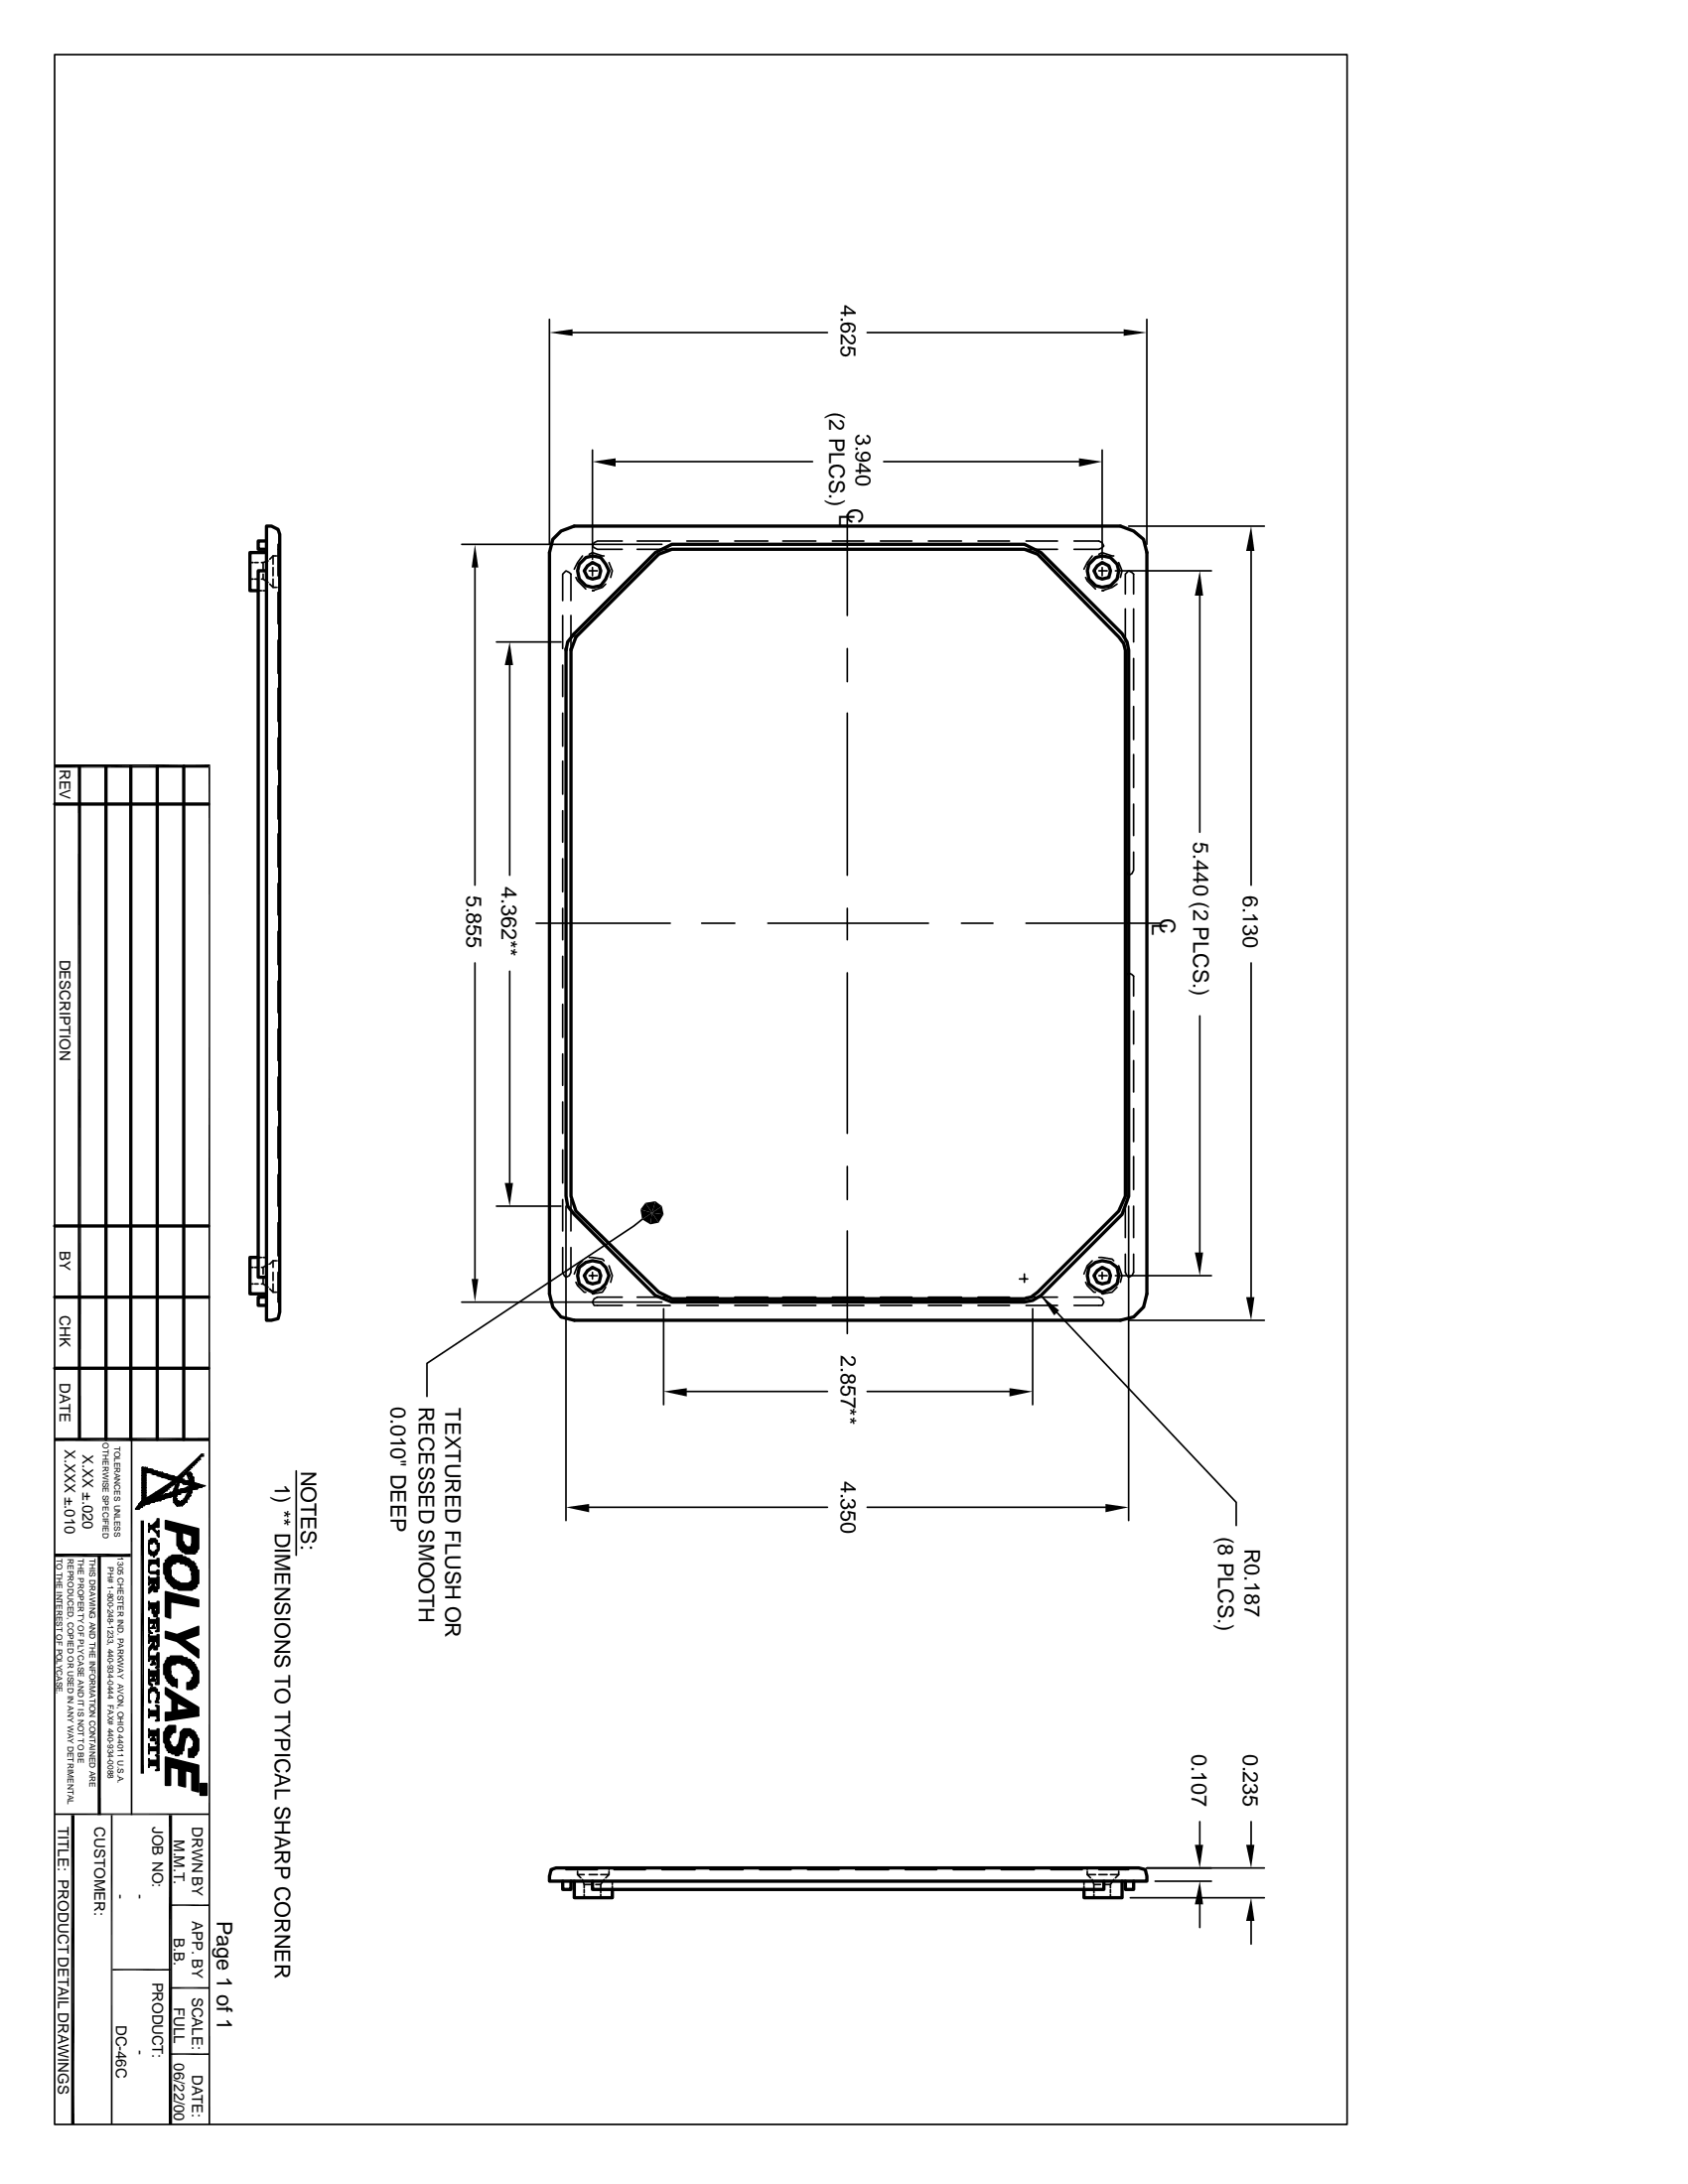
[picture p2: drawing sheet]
<svg xmlns="http://www.w3.org/2000/svg" width="216mm" height="279mm" viewBox="0 0 216 279" stroke-linecap="round" stroke-linejoin="round" font-family="sans-serif">
<g fill="none" stroke="#000" stroke-width=".21">
<path d="M7 7h165.3v264.8h-165.3zM70.3 40.9v28.7M73.2 42.5h32.6M75.8 57.6v13.9M78.7 59.1h25.2M110.9 42.5h32.8M113 59.1h25M141 57.6v13.9M146.7 40.9v28.7M32 72h.4M32 74.1h.4M32.6 72h.4"/>
<path d="M32.6 74.1h.4M33 75.6h.4M33.4 74.1h.3l.6 .4M33.7 72v.8M33.7 73.4v.7M33.7 75.6h.4M34.3 71.8l-.9 .2M34.5 74.7l.4 .4h.4M34.9 71.1v1.1M34.9 72.6v1.1M34.9 74.1v1M35.3 71.1h-.4l-.4 .4"/>
<path d="M35.6 70.3h.2M35.6 71.1h.2M35.6 75.1h.2M35.6 75.8v4M35.8 69.6h-.2v4.1M59.1 69.6h25.6M60.7 72.6v40.6M72 76.8v-3.4l.4-.4 .6 .4v3.4M72 78.7v4.3M73 78.7v4.3M73.7 73.9l.2 .4 1 1.1M74.5 71.1l-.6 .9-.5 .8"/>
<path d="M75.4 70.9l.4-.2 1.5 .4M75.4 73h1M75.8 72.6v1.1M77.5 74.7l-.5 .4-1.2 .5h.2M77.9 72l.4 1-.2 .9M79.6 69.2h-3.2l-.4 .2-.2 .4 .6 .5h3.2M81.5 69.2h4.2M81.5 70.3h4.2M87.8 69.2h4.1M87.8 70.3h4.1M94 69.2h4.2M94 70.3h4.2"/>
<path d="M100.1 69.2h4.3M100.1 70.3h4.3M106.5 69.2h4M106.5 70.3h4M108.4 65.8v12.9M112.6 69.2h4M112.6 70.3h4M118.7 69.2h4.3M118.7 70.3h4.3M125.1 69.2h4M125.1 70.3h4M131.2 69.2h4.1"/>
<path d="M131.2 70.3h4.1M137.4 69.2h3.1l.5 .2 .2 .4-.7 .5h-3.1M138.9 73.9l.2 .4 1 1.1M139.7 71.1l-.6 .9-.5 .8M140.5 70.9l.5-.2 1.5 .4M140.5 73h1.1M141 72.6v1.1M142.7 73h12.2M142.9 74.7l-.7 .4-1.2 .5h.2M143.1 72l.4 1-.2 .9M143.9 76v-2.6l.5-.4 .6 .4v2.6M143.9 77.9v4.2"/>
<path d="M144.4 67.3h17.3M145 77.9v4.2M153.5 76.2v30.3M160 70.5v42.7M26.8 97.8v174M35.6 81.9v4.2M35.6 88.1v4.2M35.6 94.4v4M63.5 82.1h8.3M65.2 85.1v26.9M72 85.1v4M72 91.2v4.3"/>
<path d="M72 97.4v4.2M73 85.1v4M73 91.2v4.3M73 97.4v4.2M108.4 83v4.2M108.4 91.2v20.8M143.9 84.2v4.1M143.9 90.4v4.2M143.9 96.5v4.3M145 84.2v4.1M145 90.4v4.2M145 96.5v4.3"/>
<path d="M35.6 100.5v4.3M35.6 106.7v4.2M35.6 113v4.1M35.6 119.2v4.2M68.6 118.1h17.1M72 103.7v4M72 109.9v4.2M72 116.2v4M73 103.7v4M73 109.9v4.2M73 116.2v4M89.7 118.1h4.3"/>
<path d="M98.2 118.1h20.5M108.4 116.2v4M123 118.1h4M131.2 118.1h17.2M143.9 109v2.3l.5 .7 .4-.2 .2-.5v-2.3M143.9 102.9v4M145 102.9v4M35.6 125.5v4M35.6 131.7v4M35.6 137.8v4.2M60.7 123.2v40.4M65.2 124.2v27.1"/>
<path d="M72 122.3v4.1M72 128.5v4.2M72 134.8v4.1M73 122.3v4.1M73 128.5v4.2M73 134.8v4.1M108.4 124.5v20.5M143.9 127.4v-2.5l.5-.4 .6 .4v2.5M143.9 129.3v4.3M143.9 135.7v4M145 129.3v4.3M145 135.7v4"/>
<path d="M153.5 130v30.2M160 123.2v42.7M35.6 144.1v4.1M35.6 150.3v4M35.6 156.4v4.3M63.5 154.3h8.3M72 159.6v3.2l.4 .6 .4-.2 .2-.4v-3.2M72 141v4M72 147.1v4.2M72 153.5v4M72.4 154.3v40.2M73 141v4"/>
<path d="M73 147.1v4.2M73 153.5v4M82.1 156l-1 .8-26.5 17.6v4.2M108.4 149.2v4.3M108.4 157.5v13.1M143.9 141.8v4.2M143.9 148v4.2M143.9 154.3v4M144.4 154.3v40.2M145 141.8v4.2M145 148v4.2M145 154.3v4"/>
<path d="M32 162.1h.4M32 164.3h.4M32.6 162.1h.4M32.6 164.3h.4M33 160.9h.4M33.4 164.3h.3l.6 .4M33.7 162.1v.9M33.7 163.4v.9M33.7 160.9h.4M34.3 161.7l-.6 .4h-.3M34.5 164.9l.4 .4h.4M34.9 161.3v.8"/>
<path d="M34.9 162.8v1M34.9 164.3v1M35.3 161.3h-.4l-.4 .4M35.6 162.8v3.8h.2M35.6 161.3h.2M35.6 165.3h.2M35.6 166.2h.2M59.1 166.6h25.6M73.7 164l.2 .5 .8 .8h.2M74.5 161.3l-.6 .6-.5 1.1M75.4 160.9l1.6 .2 .3 .2M75.4 163.2h1"/>
<path d="M75.8 162.8v.8M77.5 164.7l-.5 .6-1.2 .2h.2M77.9 161.9l.4 1.3-.2 .8M79.6 165.9h-3.2l-.4 .3-.2 .4 .2 .4h3.6M81.5 167h4.2M81.5 165.9h4.2M84.9 167.4v12.3M87.8 167h4.1M87.8 165.9h4.1M87.8 178h18M94 167h4.2M94 165.9h4.2"/>
<path d="M100.1 167h4.3M100.1 165.9h4.3M106.5 167h4M106.5 165.9h4M110.9 178h18.2M112.6 167h4M112.6 165.9h4M118.7 167h4.3M118.7 165.9h4.3M125.1 167h4M125.1 165.9h4M130.4 163.6h1"/>
<path d="M131 163v1M131.2 167h4.1M131.2 165.9h4.1M132.1 167.4v12.3M133.1 165.7l25 26.5v3M137.4 165.9h3.1l.5 .3 .2 .4-.2 .4h-3.6M138.9 164l.2 .5 .8 .8h.2M139.7 161.3l-.6 .6-.5 1.1M140.5 160.9l1.7 .2 .3 .2M140.5 163.2h1.1M141 162.8v.8M142.7 163.2h12.2"/>
<path d="M142.9 164.7l-.7 .6-1.2 .2h.2M143.1 161.9l.4 1.3-.2 .8M143.9 160.4v2.4l.5 .6 .4-.2 .2-.4v-2.4M144.4 168.9h17.3M16.8 184.1v48.1M17.6 192.8l.2 .2zM17.8 192.6l.2 .2-.2-.2v.2M18 192.2l.4 .4zM18 192.4l.2 .2zM18.2 192l.4 .4zM18.2 188.4l.4 .4zM18.2 188.8l.4 .4z"/>
<path d="M18.2 189.4l.4 .5zM18.2 189.9l.4 .4zM18.2 190.5l.4 .4zM18.2 190.9l.4 .4zM18.2 191.3l.4 .5zM18.2 191.8l.2 .2zM18.2 188.2l.4-.5zM18.2 187.7h.2l-.2 .3 .4 .4-.4-.2 .4 .4M18.2 188.6l.4 .4-.4 .4M18.2 192.2l.4 .2M18.2 192h.2l-.6 .4 .4 .4M18.2 187.7l4.4 1.3"/>
<path d="M18.2 187.7v4.3M18.4 192l.4 .4zM18.4 187.7l.6 .7M18.6 188.6l-.4 .4 .4 .4-.4-.2 .4 .5M18.6 189.7l-.4 .4 .4 .4-.4-.2 .4 .4M18.6 188.2l3.6 1.2-3.6 2.4M18.6 191.8l-.4 .2-.8 1M18.6 187.7l.7 .7M18.6 191.8l-1 1M18.6 189.2l-.4 .5 .4 .4-.4 .4M18.6 190.3l-.4 .4 .4 .4-.4 .5 .4 .2M18.6 190.7l-.4 .4 .4 .5-.4 .4"/>
<path d="M18.6 188.4l-.4 .4 .4-.2M18.6 188.8l-.4 .4M18.6 189.4l-.4 .5 .4-.2M18.6 189.9l-.4 .4M18.6 190.5l-.4 .4 .4-.2M18.6 190.9l-.4 .4M18.6 191.3l-.4 .5M18.6 188.2v3.6M18.6 192.4l-1.2 .6M18.8 191.6l-1.2 1.4M18.8 187.7l-.6 .7M19 188l-.8 .6 .6-.6 .7 .4 .2-.2"/>
<path d="M19 188l.7 .6M19 188l-.2 .2M19 188.4l.5-.2-.2 .2M19.3 191.3l.6 .7-.6-.4 .4 .6-.7-.6 .5 .6-.7-.4 .5 .4-.5-.4h-.2M19.3 188l-.5 .4-.6-.7 .4 .5M19.3 188l.6 .6M19.3 188l-.3 .4M19.5 188l.6 .6 .2-.2M19.5 188.6l.4-.4-.2 .4M19.7 188.2l.6 .6-.4-.6 .6 .6M19.7 188.2l-.4 .2M19.9 191.6l-.2-.5 .8 .9 .5-.7-.7 .7"/>
<path d="M19.9 188.6l.2-.2 .6 .6M19.9 190.9l.4 .4M19.9 191.1l.4 .2M19.9 191.1l.2 .5M19.9 191.1l-1.5 1.5M20.1 191.6l.2 .4-.8-.7 .6 .7-.6-.7-1.7 1.7h-.4M20.1 191.6l-.6 .6M20.1 188.2l-.4 .4M20.3 191.3l-.2-.4 .9 .9M20.3 188.4l.7 .6M20.3 188.4l-.4 .2M20.5 188.4l.7 .6"/>
<path d="M20.5 191.1l-.2-.2-1.7 1.5M20.5 188.4l-.4 .4M20.5 188.4l-.2 .4 .4-.4M20.7 190.5l.5 .2-.2-.2M20.7 190.5l.3 .4-.5-.2 .2 .2M20.7 191.3l.5 .3-.2-.3 .4 .3M20.7 191.3l.3 .5M20.7 191.8l-.2-.5-.8 .9M20.7 190.5l-1.9 1.9M20.7 191.3l-.6 .7M20.7 188.4l.9 .8M20.7 188.4l-.2 .4"/>
<path d="M21 191.8l.8-.9 .8 .9M21 190.3l.4 .4M21.2 189l.4-.2-.2 .2 .4-.2-.2 .4 .4-.4-.2 .4 .4-.2-.2 .2 .4-.2-.2 .4 .4-.4v.2M21.2 191.1l.4 .5M21.2 190.1l.4 .4M21.2 191.1l.2 .5M21.2 191.1l-.7 .7-.2-.2 .4 .2M21.2 188.6l.6 .6M21.2 188.6l-.5 .2 .3-.2-.5 .2M21.2 188.6l-.2 .4M21.4 190.5l-.2-.2-2.2 2.1-.4-.6 .4 .4M21.4 191.1l.4 .5 .4-.7-.6 .7"/>
<path d="M21.4 191.1l-.7 .7M21.4 190.1l.2 .2M21.4 191.1l.2 .5M21.4 188.6l.8 .8M21.4 188.6l-.4 .4M21.4 188.6l-.2 .4M21.4 188.8l-.2 .2M21.8 189.9l.2 .2zM21.8 190.1l-.2-.2 .2 .4-.2-.2-2.3 2.1M21.8 189.7l.2 .2M21.8 191.3l-.2-.2 .4 .2M21.8 191.1l.2 .2"/>
<path d="M21.8 188.8l.6 .6M22 188.8l.4 .4-.2-.4M22 190.9l-.6 .7M22 190.9l.2 .2v-.2M22 190.9l.2 .4M22.2 190.7l.2 .2zM22.2 189.4l.2 .3zM22.2 191.1l.2 .2zM22.2 191.3h.2l-.2 .3 1.1 1-.4-.4-.5 .2 .2 .2 .7-.6M22.2 192l.9 .6-.9-.8 1.1 .8 .6-.6M22.2 189l.4 .2-.2-.2M22.2 191.3h.4"/>
<path d="M22.2 190.9h.2M22.2 191.3l-3.6 1.1M22.2 191.3l.2 .9M22.2 190.9l-2.3 .7M22.4 190.3l.2 .2zM22.4 192.2l.2 .4h.3M22.4 189.9l-.4-.2 .2 .2-.2-.2-1.7 1.6M22.4 190.1l-.2 .8M22.4 189.4l-1.7 1.7-.4-.4M22.4 189.4v-.2l.2 .2M22.4 189.4h.2M22.6 189.9v.2h-.2l.2 .2-.2-.2"/>
<path d="M22.6 190.1l-.2 .4 .2 .2-.4-.2M22.6 189.4h-.2l.2 .3M22.6 190.7l.5 .4-.5-.4 .3 .4-.5-.2 .2 .2-.4-.2M22.6 189h.3l-.5 .4 .2-.2M22.6 189l3.2-2.9-2.7 3.1M22.6 190.3l-.4 .4M22.6 190.5l-.4 .4M22.6 189l.9 .9 .4-.5M22.6 190.7l-.6 .6M22.6 189.4l-2.7 2.2M22.6 189.4l-.6 .7M22.6 189.2l.5 .5"/>
<path d="M22.6 189.2l.3 .5M22.6 189.4l2.2 .7-2.2 .6M22.9 192l-.5 .4 .2-.4-.2 .2M22.9 189.7v.2h-.3l.3 .2M22.9 189.2l-.3 .2 .5-.2-.2 .2M22.9 189.7l-.5 .4M22.9 189.9l-.5 .4M22.9 190.7l-.7 .6M22.9 189.7l-.3 1M23.1 190.5l.4 .4-.2-.4 .4 .4-.2-.4M23.1 188.8l.2 .2-.2-.2h.2v-.2l.2 .2-.2-.2-.4 .4v.2M23.1 189h-.2l.2 .2"/>
<path d="M23.1 192.2l.4 .2M23.1 189.2l.6 .7M23.1 189.2l1.2 .5M23.3 189.7l.4-.3-.4 .3 .2-.3 .6 .5 .2-.2M23.3 192l.4 .2M23.3 192l.2 .4M23.3 192.2l.2 .2M23.3 189.2l.6 .7M23.5 192l.2 .2zM23.5 188.4l.2 .2zM23.5 190.5l-.6 .6 .4-.6-.9 .8-.2 .5 .2-.2-.2 .4 .4-.2-.4 .4 .7 .4M23.5 189.2l-.4 .5 .2-.5-.4 .5"/>
<path d="M23.5 191.8l.4 .4M23.5 189.7l.2-.3 .6 .7M23.5 190.5l.4 .2M23.5 188.6h.2M23.5 192.4l-.6 .2M23.7 191.8l.2 .2zM23.7 188.2l.2 .2zM23.7 190.5l-.6 .4-.2-.2 .4 .2-.2-.2M23.7 191.6l.2 .2M23.7 189.9l.4-.5 .9 1.1M23.7 190.5l.4 .2M23.7 190.5l.2 .2"/>
<path d="M23.7 188.4h.2M23.9 191.3l.2 .3zM23.9 191.6l.2 .2zM23.9 188l.2 .2zM23.9 189.4l1.1 1.1M23.9 190.3l.4 .4M23.9 190.3l.2 .4M23.9 189.4l-.2 .5M23.9 190.3l-.6 .6M23.9 188.2h.2M24.1 190.9l.2 .2zM24.1 190.7l-1.7 .4v.5l.2 .4 .5 .2 .2-.2"/>
<path d="M24.1 190.7l.5 .2-.3-.2h.3M24.1 187.7l.2 .3h-.2M24.1 188.6l.7 .4-.5 .4 .5-.2zM24.1 188.8l.5-.2-.5 .2 .2-.4-.4 .2 .9 .8-.5-.2M24.1 190.7l-.6 1.3h-.2M24.1 190.7h.2M24.1 191.6l-1 1M24.1 190.3l.5 .4M24.1 190.3l.2 .4M24.1 189.7l-.2 .2M24.1 190.3l-.6 .6M24.1 188.4l.5 .4"/>
<path d="M24.3 187.5l.3 .2v-.2l-1.7 1.7M24.3 188.4l.3 .2-.3 .4 .3-.2-.3 .4 .3-.2M24.3 188.4l.5 1.3h-.2l.2-.3-.5 .3M24.3 188.4l-.4 .2 .4 1.1M24.3 190.3l.5 .2M24.3 190.3l.3 .2M24.3 189.7l-.4 .2M24.3 190.3l-.6 .6M24.3 187.7h.3M24.3 189.7h.3M24.6 190.7l-.5 .4 .2 .2-.2-.2 .2 .2-1.4 1.3 1.4-1.5M24.6 189.7l.6 .6-.9-.6 .9 .8 .4-.4-.4 .2"/>
<path d="M24.6 190.1l.4-.2-.9 .8M24.6 190.5l.6-.6-.9 .8M24.6 189.7l-.3-.3 .5 .3M24.6 190.5l-.5 .4M24.6 190.9l-.7 .7M24.6 190.3l.2 .2M24.6 189.7l-.5 .4M24.6 189.7l-.3 .4M24.6 190.5l-1.1 1.9M24.8 189.9l.6 .4-.4-.4M24.8 189.7l-.2 .4-.7 .6M24.8 190.5l.6-.6-.4 .6"/>
<path d="M24.8 189.7l1.2 .4-1.4 .4M24.8 189.7l-.5 .4M25 187.1l-1.9 2.1M25.2 189.9l.4 .4-.2-.4M25.2 186.9v.2h-.2v.2h-.2v.2l-.2-.2M25.2 186.7l.2 .2M25.4 190.3l.4-.2-.2 .2M25.4 186.5l.2 .2h-.2M25.6 190.1l.2 .2M25.8 190.1h.4M25.8 186.1h.2M26 186.3h-.4v.2"/>
<path d="M37.9 188.2v10.8M75.4 192.8h30.4M110.9 192.8h30.5M7 232.1h19.7M14.3 232.2v39.6M72.4 239v.2h4M73 239v.2M73.9 239.4v.4l.4 .4M73.9 239.8h.8M73.9 239v.2M75.4 239.8h1M76.8 239.8h1.1"/>
<path d="M77.9 239.4v.4l-.4 .4M77.9 239v.2M78.5 239.2h4M84.7 239.2h4.2M90.8 239.2h4.2M97.2 239.2h4M103.3 239.2h4M109.4 239.2h4.3M115.8 239.2h4M121.9 239.2h4M128.1 239.2h4.2M134.4 239.2h4"/>
<path d="M139.1 239.4v.4l.4 .4M139.1 239.8h1M139.1 239v.2M140.5 239.8h1.1M142 239.8h1.1M143.1 239.4v.4l-.4 .4M143.1 239v.2M143.9 239v.2M144.4 239v.2h-3.9M146.7 239h15M153.5 233v3M160 233v3"/>
<path d="M14.4 252h7.4M21.8 243.7h4.9M21.8 254.3h4.9M74.5 240.5l.2 .6v.4M74.7 241.1h.9M74.7 241.7v.4M74.7 242.4v.4M76.2 241.1h.6M76.8 241.7v.4M76.8 242.4v.4M77.3 240.5l-.5 .6v.4M78.3 240.7v.4"/>
<path d="M78.3 241.3v.4M138.6 240.7v.4M138.6 241.3v.4M139.7 240.5l.2 .6v.4M139.9 241.1h.9M139.9 241.7v.4M139.9 242.4v.4M141.4 241.1h.6M142 241.7v.4M142 242.4v.4M142.5 240.5l-.5 .6v.4M144.6 242.8h17.1"/>
<path d="M147.7 240.7h7.2M153.5 243.6v3M160 245.7v3M21.8 262.8h4.9"/>
</g>
<g fill="none" stroke="#000" stroke-width=".42">
<path d="M34.1 67.3h.6l.9 .4 .2 .7v99.4l-.2 .9-.9 .2h-.6zM34.1 69.2h-1.1v1.1h1.1M34.1 70.7h-2.1v4.9h1M34.1 73h-1.1v90.4h1.1M70.7 69l1.1-1.1 1.7-.6h69.8l1.7 .6 1.3 1.1 .4 1.7v94.8l-.4 1.7-1.3 1.3-1.7 .4h-69.8l-1.7-.4-1.1-1.3-.4-1.7v-94.8zM74.1 72.2l.8-.9 .9-.2 1 .2 .7 .9 .4 .8-.4 1.1-.7 .8-1 .2-.9-.2-.8-.8-.2-1.1zM75.1 72.4l.7-.4 .8 .4 .2 .6-.2 .9-.8 .2-.7-.2-.4-.9zM140.3 72.4l.7-.4 .8 .4 .2 .6-.2 .9-.8 .2-.7-.2-.4-.9zM7 98h19.9M10.2 98v86.1M13.6 98v86.1M16.7 98v86.1"/>
<path d="M20.1 98v86.1M23.5 98v86.1M73 83v70l.7 1.9 10.5 10.4 1.7 .9h45.1l.9-.3 .8-.6 10.4-10.4 .8-1.9v-69.8l-.2-.9-.6-.8-10.4-10.6-1.7-.6h-45.1l-1.7 .6-10.5 10.6-.7 1.7M73.2 81.3l10.6-10.6 2.1-1.1h45.1l2.1 1.1 10.4 10.4 .7 1 .2 1.1v69.8l-.9 2.4-10.4 10.3-1 .7-1.1 .2h-45.1l-2.1-.9-10.3-10.3-.9-1.1-.2-1.3v-70M73.5 81.1l-.9 1-.2 1.1M7 102.9h19.7M7 156.8h19.7M7 165.9h19.7M7 175h19.7M33 160.9h-1v4.6h2.1M34.1 165.9h-1.1v1.1h1.1M74.1 162.1a2.12 2.12 0 0 1 2.3-.7 2.12 2.12 0 0 1 1.5 1.8l-.4 1-.7 .7-1 .4-.9-.4-.8-.7-.2-1z"/>
<path d="M75.1 162.6l.7-.5 .8 .5 .2 .6-.2 .8-.8 .2-.7-.2-.4-.8zM139.3 162.1a2.33 2.33 0 0 1 3.6 0l.2 1.1-.2 1-.9 .7-1 .4-.9-.4-.8-.7-.2-1zM140.3 162.6l.7-.5 .8 .5 .2 .6-.2 .8-.8 .2-.7-.2-.4-.8zM7 184.1h19.7M7 199h9.7M12.7 199v33.2M18.2 194.5v32.4M9.3 232.2v39.6M21.8 232.2v39.6M70.5 239.2l.6-.2h74.5l.9 .2 .2 .8v.7h-76.4v-.7zM72 240.7v1h1v-1M73.5 240.7v2.1h4.8v-1.1"/>
<path d="M75.8 240.7v1h65.4v-1M143.5 240.7v2.1h-4.9v-1.1M143.9 240.7v1h1.1v-1"/>
<circle cx="141.1" cy="73.1" r="2.03"/>
</g>
<g fill="#000">
<path d="M70.3 42.5l2.9-.4v.9zM75.8 59.1l2.9-.5v1.1zM138 58.6l3 .5-3 .6zM143.7 42.1l3 .4-3 .5zM60.7 69.6l.5 3h-.9zM153.5 73l.4 3.2h-1.1zM160 67.3l.4 3.2h-1zM65.2 82.1l.4 3h-1zM64.6 151.3h1l-.4 3zM81.9 154.7l1.5 .5-1.3 .8zM82.1 156l1.3-.8-.2 1.4zM82.5 153.9l.9 1.3-1.5-.5z"/>
<path d="M83.4 155.2l.8 1.2-1 .2zM82.5 153.9l1.3-.2-.4 1.5zM83.4 155.2l1.5 .2-.7 1zM83.8 153.7l.9 .6-1.3 .9zM83.4 155.2l1.3-.9 .2 1.1zM60.3 163.6h.9l-.5 3zM84.9 178l2.9-.4v1zM129.1 177.6l3 .4-3 .6zM133.1 165.7l2.4 1.9-.7 .7zM152.8 160.2h1.1l-.4 3zM159.4 165.9h1l-.4 3zM72.4 192.8l3-.4v1.1z"/>
<path d="M141.4 192.4l3 .4-3 .7zM152.8 236h1.1l-.4 3zM159.4 236h1l-.4 3zM153.5 240.7l.4 2.9h-1.1zM160 242.8l.4 2.9h-1z"/>
</g>
<g fill="#000" stroke="#000" stroke-width=".21">
<path d="M19 194.9v.3h.5l.6-.7v-.2h.2v1.1h-.2v-.2l-.4 .4h-.4l-.3 .2v.2z" fill-rule="evenodd"/>
<path d="M19.5 195.6h.2l.4 .4 .2-.2v.8l-.2-.2v-.2z" fill-rule="evenodd"/>
<path d="M19.3 196.8h.6v.3h.2v.4h.2v.4h-.2v-.4h-.2v-.2h-.4v.2h-.5v.4v-.8h.3z" fill-rule="evenodd"/>
<path d="M19 197.5v.8h.3v.2h.6v-.2h.2v-.2h.2v-.6v.8l-.4 .7h-.2v.2v-.2h-.4v-.2h-.3z" fill-rule="evenodd"/>
<path d="M23.3 196v1.3h.2v.2l.4 .4h.4l.3-.2v-.2l.2 1.3h-1.1l-.2-.3h-.2z" fill-rule="evenodd"/>
<path d="M21.4 199.4h.2v-.2h.2l.2-.2h1.3v.2h.4l.2 .2h.2l.5 .4h.2l-.2 1.7v-.6h-.3v-.5h-.2v-.2h-.4v-.2h-.6v-.2h-.7v.2h-.4v.2l-.2 .2v2.2h-.2v-.2h-.2v-.3l-.2-.2v-.4l-.2-.2v-1.3h.2v-.4h.2z" fill-rule="evenodd"/>
<path d="M21.2 194.5l4.2 1.1v2.5l-.2 .2v.2h-.2v.3h-.2l-.2-1.3v-1.1l-1.3-.4v2.3h-.2v-.2h-.2v-.2l-.3-.2v-1.7l-1.4-.4z" fill-rule="evenodd"/>
<path d="M19 216.3v1.3h.3v.2h-.3z" fill-rule="evenodd"/>
<path d="M19 207v1.5l.3 .2v.2h.2h-.5z" fill-rule="evenodd"/>
<path d="M19 213.6v1.7h.3v.2h.2v.2l-.5-.2z" fill-rule="evenodd"/>
<path d="M19.7 202.6v.6l-.7 .6v-.6z" fill-rule="evenodd"/>
<path d="M19.7 210v.6l-.7 .6v.3v-.7z" fill-rule="evenodd"/>
<path d="M19.7 207.6v.5l.2 .2h-.6h.2v-.2l.2-.2z" fill-rule="evenodd"/>
<path d="M19.5 212.5h.2v-.2v.4h.2v.2h-.6h.2z" fill-rule="evenodd"/>
<path d="M19.5 214.6h.2v-.2v.4h.2v.3h-.6v-.3h.2z" fill-rule="evenodd"/>
<path d="M19 201.7v.2h1.1v.9v-.2h-.4v.6v-.6h-.7v.2z" fill-rule="evenodd"/>
<path d="M19 204.9v.2h1.1v.9v-.3h-.4v.7h-.2v-.7h-.5v.3z" fill-rule="evenodd"/>
<path d="M19 207v.2h1.1v-.2v1.1v-.5h-.4v.3v-.3h-.7v.5z" fill-rule="evenodd"/>
<path d="M19 209.1v.2h1.1v.9v-.2h-.4v.6v-.6h-.7v.2z" fill-rule="evenodd"/>
<path d="M19 211.5v.4h1.1v-.2v.8v-.2h-1.1v.2z" fill-rule="evenodd"/>
<path d="M19 213.6v.2h1.1v1v-.4h-1.1v.2z" fill-rule="evenodd"/>
<path d="M19 218.7v.2h1.1v.6h-1.1v.2z" fill-rule="evenodd"/>
<path d="M19 199.6h1.1v-.2h.2v1l-.2-.2v-.2h-.8v.2h-.3v.9z" fill-rule="evenodd"/>
<path d="M19 200.7v.4h1.1v-.2h.2v.6h-.2v-.2h-.8l-.3-.2z" fill-rule="evenodd"/>
<path d="M20.1 201.7h.2v1.5h-.2v.4h-.4v-1v.4h.2v.2l.2-.2z" fill-rule="evenodd"/>
<path d="M20.1 204.9h.2v1.5h-.2v.4h-.4v-1.1v.5h.2v.2v-.2h.2z" fill-rule="evenodd"/>
<path d="M20.1 207h.2v1.7h-.4h.2z" fill-rule="evenodd"/>
<path d="M20.1 209.1h.2v1.5h-.2v.4h-.4v-1v.6h.4z" fill-rule="evenodd"/>
<path d="M20.1 211.5h.2v1.9h-.4l.2-.3z" fill-rule="evenodd"/>
<path d="M20.1 213.6h.2v1.9h-.4v-.2h.2z" fill-rule="evenodd"/>
<path d="M19.3 215.9h.6v.2h.2v.4h.2v.5h-.2v-.5h-.2v-.2h-.6v.2h-.3v.5v-.9h.3z" fill-rule="evenodd"/>
<path d="M20.3 216.5v.9l-.2 .2v-.4h.2z" fill-rule="evenodd"/>
<path d="M20.1 217.2v.4l.2 .2h-.4v-.2h.2z" fill-rule="evenodd"/>
<path d="M21.8 213.8v.4l.2 .2v.2h.2v.2h.4v1.1l-.2-.2h-.4v-.2h-.2v-.2h-.2z" fill-rule="evenodd"/>
<path d="M21.4 212.1h.4v-.2h1.5l.2 .2h.4v.2h.4v.2h.3v.2h.2v1.7v-.2l-.2-.2v-.4h-.3v-.2h-.2v-.3h-.2l-.2-.2h-.4l-.2-.2h-.7v.2h-.4l-.2 .2-.2 2.2v-.2h-.2v-.3l-.2-.2v-.4h-.2v-1.3l.4-.6z" fill-rule="evenodd"/>
<path d="M21.8 200.9v.8h.2v.2h.2v.2h.2l.7 .5h1l.2-.2h.3v-.9l.2-1.7v.2h.2v.4h.2v.5h.2v1.7h-.2v.4h-.2v.2h-.2l-.2 .2h-1.7l-.3-.2h-.4v-.2h-.2v-.2h-.2z" fill-rule="evenodd"/>
<path d="M21.2 203.6l4.2 1.1v.8l-3.6-.6v2.1l-.6-.2z" fill-rule="evenodd"/>
<path d="M22.6 210l.9-.2 1.9 1.2v1.1z" fill-rule="evenodd"/>
<path d="M21.2 208.7l1.4 .4 2.8-1v1l-2.8 .9-1.4-.5z" fill-rule="evenodd"/>
<path d="M24.8 212.7v.2h.2v.2l.2 .3v.2l.2 .2v1.5l-.2 .2v.2h-.2v.2h-.2l-.2 .2h-.7v-.8h.4v-.2h.3v-.5h.2z" fill-rule="evenodd"/>
<path d="M21.2 215.9l4.2 2.5v1.1l-1.1-.8-1.7-.9-.6 1.3v-1.7l-.8-.7z" fill-rule="evenodd"/>
<path d="M21.2 219.1h.8l.6-1.3v1.1l1.7-.2 1.1 .8-4.2 .6z" fill-rule="evenodd"/>
<path d="M19.7 222v.5h.2v.2h-.6v-.2h.2v-.3h.2z" fill-rule="evenodd"/>
<path d="M19 221.2v.2h1.1v.6h-1.1v.2z" fill-rule="evenodd"/>
<path d="M19 225v.2h1.1v.6h-1.1v.3z" fill-rule="evenodd"/>
<path d="M19.9 218.2h.4v1.9l-.2-.6v-1.3z" fill-rule="evenodd"/>
<path d="M20.1 219.5l.2 .6h-.4h.2z" fill-rule="evenodd"/>
<path d="M20.1 221.2h.2v1.9h-.4v-.2h.2z" fill-rule="evenodd"/>
<path d="M19 223.1v.4h1.1v-.2l.2-.2v1.3h-.2v-.5h-1.1v.5z" fill-rule="evenodd"/>
<path d="M19.9 224.6h.4v1.9l-.2-.7v-1.2z" fill-rule="evenodd"/>
<path d="M20.1 225.8l.2 .7h-.4h.2z" fill-rule="evenodd"/>
<path d="M21.2 221.2l.4-.4h.8v.8h-.4v.2h-.2v.4h-.2v2v-.3h-.2v-.2l-.2-.2v-.4l-.2-.2v-1.3l.2-.2z" fill-rule="evenodd"/>
<path d="M24.8 223.1v1.7h-.7v-1.1h.5v-.2h.2z" fill-rule="evenodd"/>
<path d="M21.6 222.5v.2l.2 .2v.4h.2v.2h.6v-.2l.3-.2 .2-1.5 .4-.4h.8l.3 .2h.2v.2h.2v.2l.4 .7v1.4l-.4 .7h-.2v.2v-2.1l-.2-.2v-.3h-.3v-.2h-.4v.2h-.2l-.2 1.7h-.2v.5h-.4v.2h-.5v-.2h-.4l-.2-.2h-.2z" fill-rule="evenodd"/>
<path d="M21.2 224.8l4.2 1v3.4l-.8-.2v-2.3l-.9-.2v2.1l-.8-.2v-2.1l-1.1-.2v2.3h-.6z" fill-rule="evenodd"/>
<path d="M25.6 228.2h.9v1.5h-.9z" fill-rule="evenodd"/>
</g>
<g font-size="2.8">
<text x="107.5" y="38.9" transform="rotate(90 107.5 38.9)">4.625</text>
<text x="106" y="52.7" transform="rotate(90 106 52.7)">(2 PLCS.)</text>
<text x="109.4" y="55.5" transform="rotate(90 109.4 55.5)">3.940</text>
<text x="107.3" y="65.8" transform="rotate(90 107.3 65.8)">L</text>
<text x="108.4" y="65" transform="rotate(90 108.4 65)">C</text>
<text x="152.6" y="107.7" transform="rotate(90 152.6 107.7)">5.440 (2 PLCS.)</text>
<text x="64.1" y="113.5" transform="rotate(90 64.1 113.5)">4.362**</text>
<text x="59.7" y="114.5" transform="rotate(90 59.7 114.5)">5.855</text>
<text x="147.3" y="118.1" transform="rotate(90 147.3 118.1)">L</text>
<text x="148.4" y="117.5" transform="rotate(90 148.4 117.5)">C</text>
<text x="159" y="114.5" transform="rotate(90 159 114.5)">6.130</text>
<text x="107.5" y="173.4" transform="rotate(90 107.5 173.4)">2.857**</text>
<text x="50" y="179.9" transform="rotate(90 50 179.9)">0.010&quot; DEEP</text>
<text x="53.6" y="179.9" transform="rotate(90 53.6 179.9)">RECESSED SMOOTH</text>
<text x="56.9" y="180.1" transform="rotate(90 56.9 180.1)">TEXTURED FLUSH OR</text>
<text x="35.1" y="189.9" transform="rotate(90 35.1 189.9)">1) ** DIMENSIONS TO TYPICAL SHARP CORNER</text>
<text x="38.5" y="188.2" transform="rotate(90 38.5 188.2)">NOTES:</text>
<text x="107.5" y="189.4" transform="rotate(90 107.5 189.4)">4.350</text>
<text x="155.8" y="196.6" transform="rotate(90 155.8 196.6)">(8 PLCS.)</text>
<text x="159.2" y="198.1" transform="rotate(90 159.2 198.1)">R0.187</text>
<text x="152.4" y="224.4" transform="rotate(90 152.4 224.4)">0.107</text>
<text x="159" y="224.4" transform="rotate(90 159 224.4)">0.235</text>
<text x="27.7" y="245.7" transform="rotate(90 27.7 245.7)">Page 1 of 1</text>
</g>
<g font-size="1.9">
<text x="7.6" y="98.4" transform="rotate(90 7.6 98.4)">REV</text>
<text x="7.6" y="122.8" transform="rotate(90 7.6 122.8)">DESCRIPTION</text>
<text x="7.6" y="160" transform="rotate(90 7.6 160)">BY</text>
<text x="7.6" y="168.3" transform="rotate(90 7.6 168.3)">CHK</text>
<text x="7.6" y="177" transform="rotate(90 7.6 177)">DATE</text>
<text x="8.3" y="185.4" transform="rotate(90 8.3 185.4)">X.XXX ±.010</text>
<text x="10.6" y="186.1" transform="rotate(90 10.6 186.1)">X.XX ±.020</text>
<text x="7.4" y="233.7" transform="rotate(90 7.4 233.7)">TITLE: PRODUCT DETAIL DRAWINGS</text>
<text x="12.1" y="233.7" transform="rotate(90 12.1 233.7)">CUSTOMER:</text>
<text x="19.5" y="233.7" transform="rotate(90 19.5 233.7)">JOB NO:</text>
<text x="24.6" y="233.7" transform="rotate(90 24.6 233.7)">DRWN BY</text>
<text x="22.2" y="235.4" transform="rotate(90 22.2 235.4)">M.M.T.</text>
<text x="14.8" y="242.4" transform="rotate(90 14.8 242.4)">-</text>
<text x="17.4" y="242.4" transform="rotate(90 17.4 242.4)">-</text>
<text x="24.6" y="245.7" transform="rotate(90 24.6 245.7)">APP. BY</text>
<text x="22.2" y="247.9" transform="rotate(90 22.2 247.9)">B.B.</text>
<text x="19.5" y="253.6" transform="rotate(90 19.5 253.6)">PRODUCT:</text>
<text x="22.2" y="256.8" transform="rotate(90 22.2 256.8)">FULL</text>
<text x="24.6" y="255.5" transform="rotate(90 24.6 255.5)">SCALE:</text>
<text x="14.8" y="259.1" transform="rotate(90 14.8 259.1)">DC-46C</text>
<text x="17.4" y="262.3" transform="rotate(90 17.4 262.3)">-</text>
<text x="22.2" y="263.9" transform="rotate(90 22.2 263.9)">06/22/00</text>
<text x="24.6" y="265.4" transform="rotate(90 24.6 265.4)">DATE:</text>
</g>
<g font-size="1.1">
<text x="13.1" y="184.6" transform="rotate(90 13.1 184.6)">OTHERWISE SPECIFIED</text>
<text x="14.6" y="185" transform="rotate(90 14.6 185)">TOLERANCES UNLESS</text>
<text x="7.2" y="199.4" transform="rotate(90 7.2 199.4)">TO THE INTEREST OF POLYCASE.</text>
<text x="8.7" y="199.4" transform="rotate(90 8.7 199.4)">REPRODUCED, COPIED OR USED IN ANY WAY DETRIMENTAL</text>
<text x="9.9" y="199.4" transform="rotate(90 9.9 199.4)">THE PROPERTY OF PLYCASE AND IT IS NOT TO BE</text>
<text x="11.4" y="199.4" transform="rotate(90 11.4 199.4)">THIS DRAWING AND THE INFORMATION CONTAINED ARE</text>
<text x="13.8" y="200.4" transform="rotate(90 13.8 200.4)">PH# 1-800-248-1233, 440-934-0444</text>
<text x="15" y="199.2" transform="rotate(90 15 199.2)">1305 CHESTER IND. PARKWAY AVON, OHIO 44011 U.S.A.</text>
<text x="13.8" y="218.1" transform="rotate(90 13.8 218.1)">FAX# 440-934-0088</text>
</g>
</svg>
